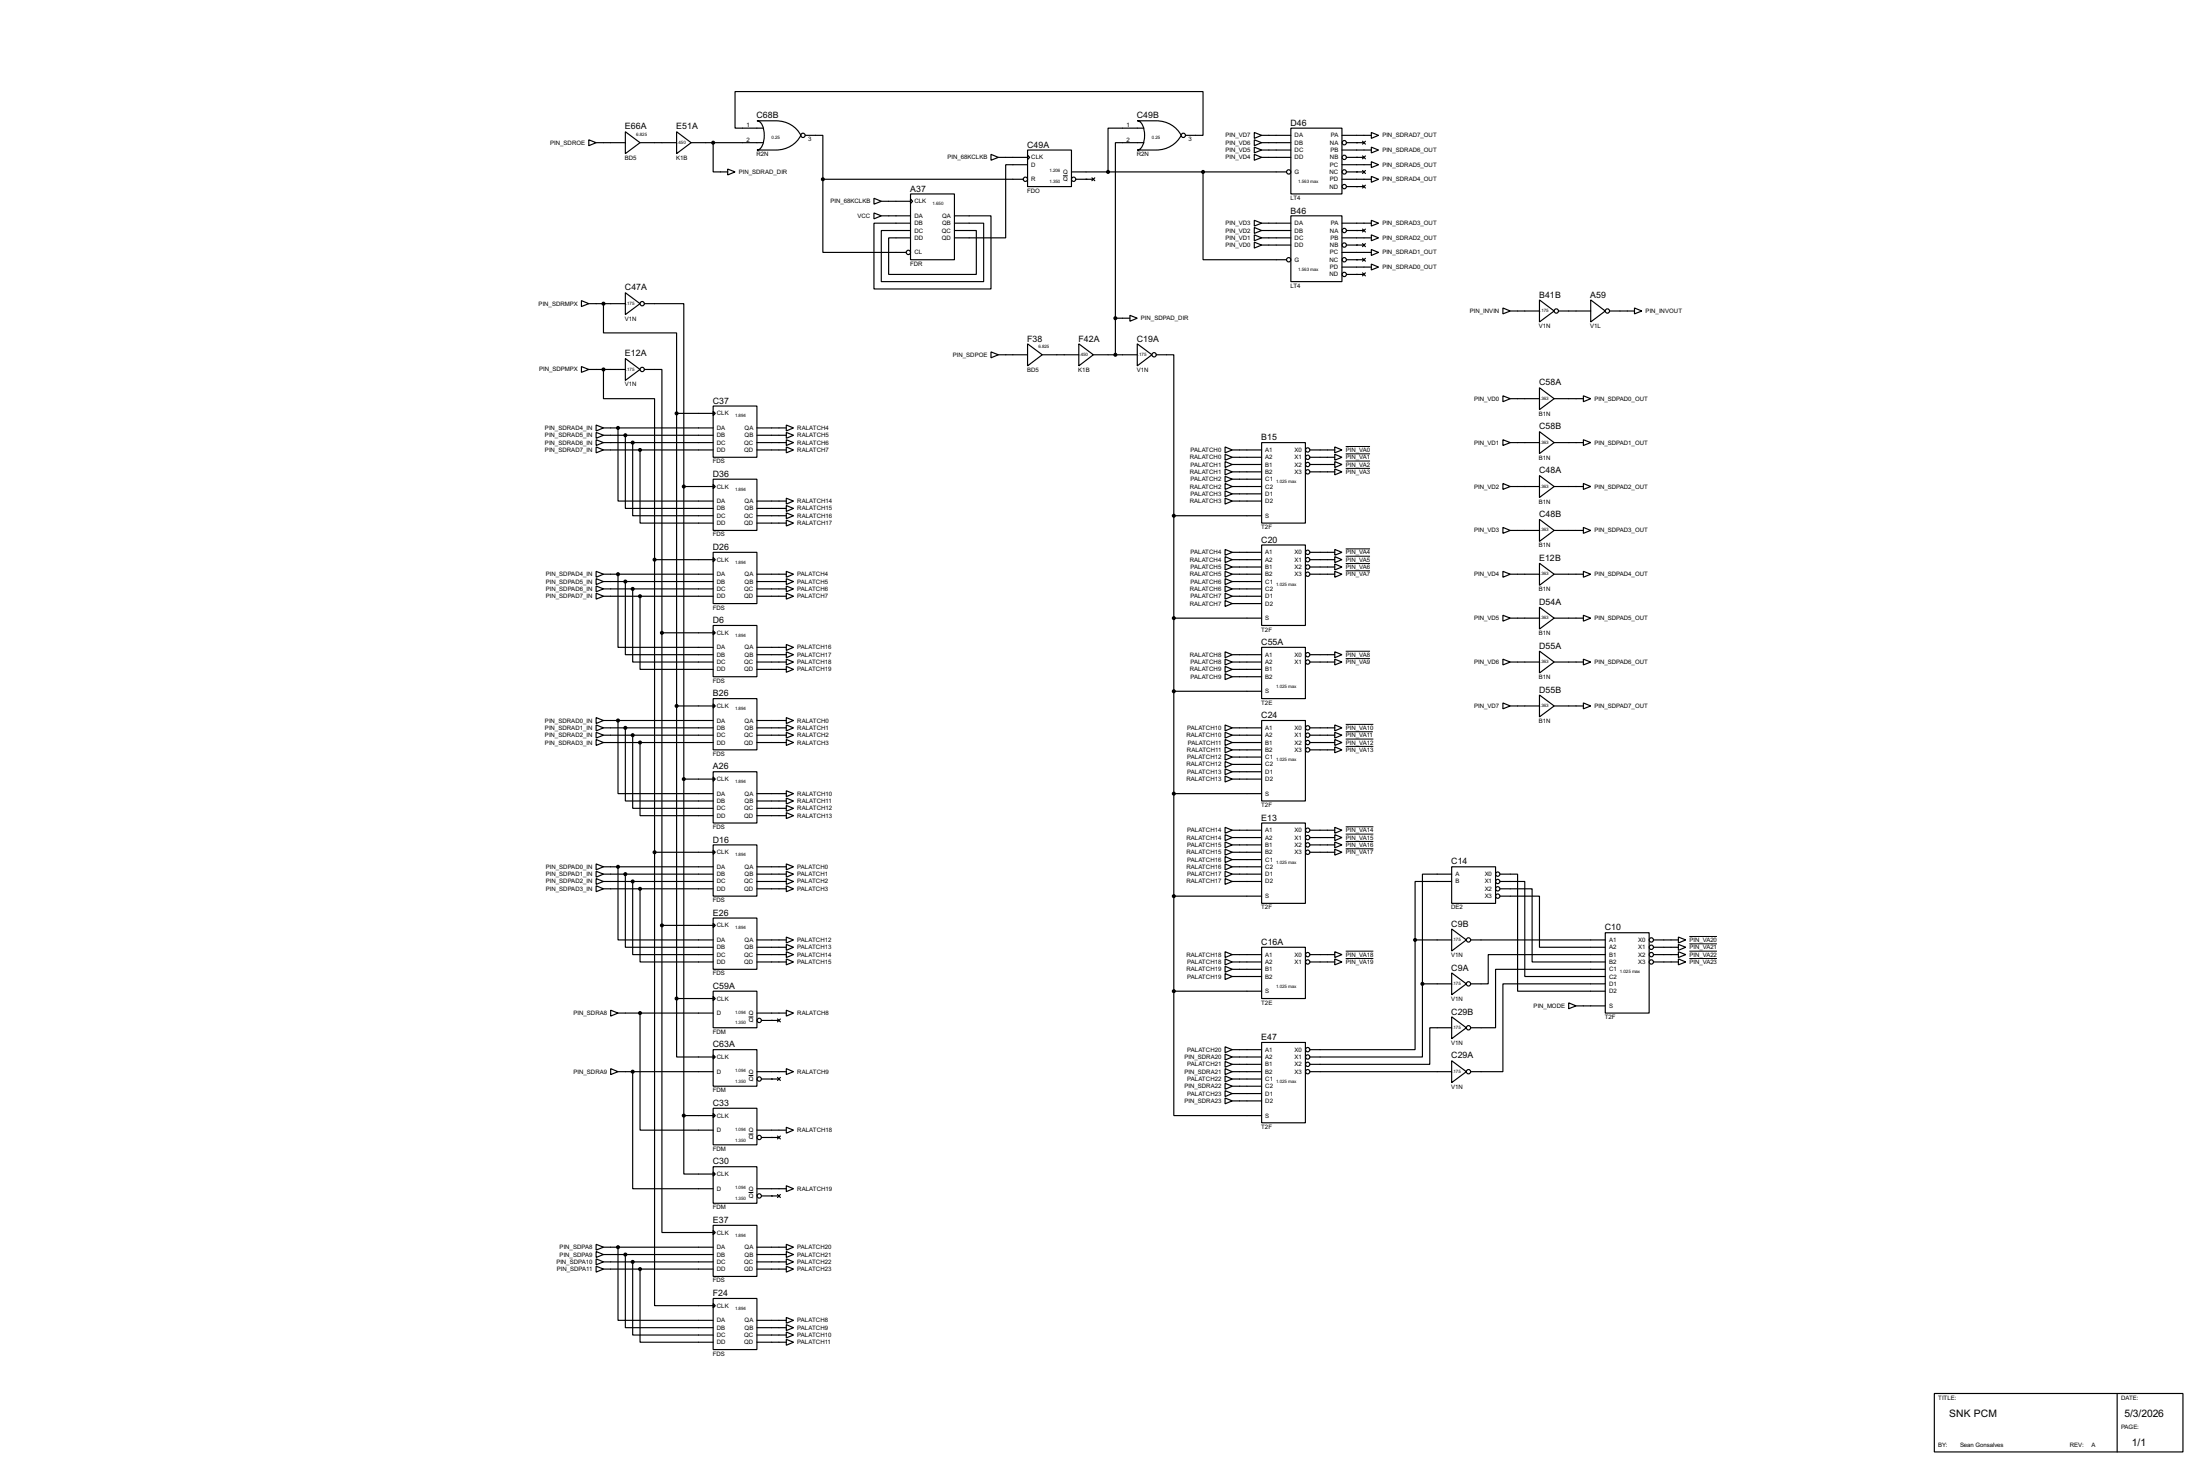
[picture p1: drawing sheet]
<svg xmlns="http://www.w3.org/2000/svg" width="764mm" height="510mm" viewBox="0 0 764 510" stroke-linecap="round" stroke-linejoin="round" font-family="sans-serif">
<g fill="none" stroke="#000" stroke-width=".4">
<path d="M204.5 48.6l2.6 1-2.6 1zM207.1 49.6h10.1M217.2 45.8l5.1 3.8-5.1 3.8zM222.3 49.6h12.7M235 45.8l5.1 3.8-5.1 3.8zM240.1 49.6h25.1M247.7 49.6v10.1h5.1M252.8 58.7l2.5 1-2.5 1.1zM262.9 42h6.6a9.5 9.5 0 0 1 8.7 5 9.5 9.5 0 0 1-8.7 5.1h-6.6a3.2 3.2 0 0 0 2.4-3.1 7.7 7.7 0 0 0-1.3-6.6zM265.2 44.5h-9.9v-12.7h162.6v15.2h-6.1M279.7 47h6.1v15.3M344.2 53.6l2.6 1.1-2.6 1z"/>
<path d="M346.8 54.7h10.1M356.9 52.1h15.3v12.7h-15.3zM356.9 53.9l.8 .8-.8 .7zM356.9 57.2h-7.6v25.4h-17.8M372.2 59.7h74.6M395 42h6.6a9.6 9.6 0 0 1 8.7 5 9.6 9.6 0 0 1-8.7 5.1h-6.6a3.2 3.2 0 0 0 2.4-3.1 7.6 7.6 0 0 0-1.4-6.6zM397.3 44.5h-12.4v15.2M397.3 49.6h-9.9v60.9M417.9 59.7v30.5h28.9M435.7 48.6l2.5 1-2.5 1zM435.7 46l2.5 1-2.5 1.1zM435.7 53.6l2.5 1.1-2.5 1z"/>
<path d="M435.7 51.1l2.5 1-2.5 1zM438.2 49.6h10.2M438.2 54.7h10.2M438.2 47h10.2M438.2 52.1h10.2M448.4 44.5h17.7v22.9h-17.7zM466.1 47h10.2M466.1 52.1h10.2M466.1 57.2h10.2M467.7 49.6h6.1M467.7 59.7h6.1M467.7 54.7h6.1"/>
<path d="M473.3 49.1l1 1M473.3 54.2l1 1M473.3 59.2l1 1.1M474.3 49.1l-1 1M474.3 54.2l-1 1M474.3 59.2l-1 1.1M476.3 46l2.5 1-2.5 1.1zM476.3 51.1l2.5 1-2.5 1zM476.3 56.2l2.5 1-2.5 1zM285.8 62.3v25.4h29M285.8 62.3h69.6M303.6 74l2.5 1-2.5 1z"/>
<path d="M303.6 68.9l2.5 1-2.5 1zM306.1 75h10.2M306.1 69.9h10.2M316.3 67.4h15.2v22.8h-15.2zM316.3 69.1l.7 .8-.7 .8zM331.5 75h12.7v25.4h-40.6v-22.9h12.7M331.5 77.5h10.2v20.3h-35.6v-17.7h10.2M373.7 62.3h6.1M379.3 61.8l1 1M380.3 61.8l-1 1M435.7 76.5l2.5 1-2.5 1zM435.7 79l2.5 1.1-2.5 1z"/>
<path d="M438.2 77.5h10.2M448.4 75h17.7v22.8h-17.7zM466.1 62.3h10.2M466.1 77.5h10.2M467.7 64.8h6.1M473.3 79.6l1 1M473.3 64.3l1 1M474.3 79.6l-1 1M474.3 64.3l-1 1M476.3 76.5l2.5 1-2.5 1zM476.3 61.3l2.5 1-2.5 1zM331.5 80.1h7.6v15.2h-30.4v-12.7h7.6"/>
<path d="M435.7 84.1l2.5 1-2.5 1.1zM435.7 81.6l2.5 1-2.5 1zM438.2 80.1h10.2M438.2 82.6h10.2M438.2 85.1h10.2M466.1 82.6h10.2M466.1 87.7h10.2M466.1 92.8h10.2M467.7 80.1h6.1M467.7 85.1h6.1M467.7 90.2h6.1M467.7 95.3h6.1"/>
<path d="M473.3 84.6l1 1.1M473.3 89.7l1 1M473.3 94.8l1 1M474.3 84.6l-1 1.1M474.3 89.7l-1 1M474.3 94.8l-1 1M476.3 81.6l2.5 1-2.5 1zM476.3 86.7l2.5 1-2.5 1zM476.3 91.7l2.5 1.1-2.5 1zM202 104.4l2.5 1.1-2.5 1zM204.5 105.5h12.7M209.6 105.5v10.1h25.4v28"/>
<path d="M217.2 101.7l5.1 3.8-5.1 3.8zM223.8 105.5h13.7v63.5M356.9 119.4l5.1 3.8-5.1 3.9zM374.7 119.4l5.1 3.8-5.1 3.9zM387.4 110.5h5.1M387.4 110.5v12.7M392.5 109.5l2.5 1-2.5 1.1zM395 119.4l5.1 3.8-5.1 3.9zM522 107l2.6 1-2.6 1zM524.6 108h10.1M534.7 104.2l5.1 3.8-5.1 3.8zM541.3 108h11.2"/>
<path d="M552.5 104.2l5.1 3.8-5.1 3.8zM559.1 108h8.6M567.7 107l2.6 1-2.6 1zM202 127.3l2.5 1-2.5 1zM204.5 128.3h12.7M209.6 128.3v10.2h17.8v55.9M217.2 124.5l5.1 3.8-5.1 3.8zM223.8 128.3h6.1v91.5M344.2 122.2l2.6 1-2.6 1.1zM346.8 123.2h10.1M362 123.2h12.7M379.8 123.2h15.2"/>
<path d="M401.6 123.2h6.1v55.9M522 137.5l2.6 1-2.6 1zM524.6 138.5h10.1M534.7 134.7l5.1 3.8-5.1 3.8zM539.8 138.5h10.2M550 137.5l2.5 1-2.5 1zM207.1 147.6l2.5 1-2.5 1.1zM207.1 150.2l2.5 1-2.5 1zM207.1 152.7l2.5 1-2.5 1zM207.1 155.2l2.5 1.1-2.5 1zM209.6 156.3h38.1M209.6 153.7h38.1"/>
<path d="M209.6 148.6h38.1M209.6 151.2h38.1M214.7 148.6v25.4h33M217.2 151.2v25.4h30.5M219.8 153.7v25.4h27.9M222.3 156.3v25.4h25.4M235 143.6h12.7M235 143.6v203.2M247.7 141h15.2v17.8h-15.2zM247.7 142.8l.8 .8-.8 .7zM262.9 156.3h10.2M262.9 153.7h10.2"/>
<path d="M262.9 148.6h10.2M262.9 151.2h10.2M273.1 147.6l2.5 1-2.5 1.1zM273.1 150.2l2.5 1-2.5 1zM273.1 152.7l2.5 1-2.5 1zM273.1 155.2l2.5 1.1-2.5 1zM425.5 157.8l2.5 1-2.5 1zM425.5 155.2l2.5 1.1-2.5 1zM428 156.3h10.2M428 158.8h10.2M438.2 153.7h15.2v28h-15.2zM455 156.3h8.6"/>
<path d="M455 158.8h8.6M463.6 155.2l2.5 1.1-2.5 1zM463.6 157.8l2.5 1-2.5 1zM522 152.7l2.6 1-2.6 1zM524.6 153.7h10.1M534.7 149.9l5.1 3.8-5.1 3.8zM539.8 153.7h10.2M550 152.7l2.5 1-2.5 1zM237.5 169h10.2M237.5 169v218.4M247.7 166.4h15.2v17.8h-15.2zM247.7 168.2l.8 .8-.8 .7z"/>
<path d="M262.9 174h10.2M262.9 176.6h10.2M262.9 179.1h10.2M273.1 173l2.5 1-2.5 1.1zM273.1 175.6l2.5 1-2.5 1zM273.1 178.1l2.5 1-2.5 1zM407.7 179.1h30.5M407.7 179.1v165.1M425.5 162.9l2.5 1-2.5 1zM425.5 167.9l2.5 1.1-2.5 1zM425.5 173l2.5 1-2.5 1.1zM425.5 160.3l2.5 1-2.5 1.1z"/>
<path d="M425.5 165.4l2.5 1-2.5 1zM425.5 170.5l2.5 1-2.5 1zM428 169h10.2M428 161.3h10.2M428 163.9h10.2M428 174h10.2M428 166.4h10.2M428 171.5h10.2M455 161.3h8.6M455 163.9h8.6M463.6 160.3l2.5 1-2.5 1.1zM463.6 162.9l2.5 1-2.5 1z"/>
<path d="M522 167.9l2.6 1.1-2.6 1zM524.6 169h10.1M534.7 165.2l5.1 3.8-5.1 3.8zM539.8 169h10.2M550 167.9l2.5 1.1-2.5 1zM207.1 198.4l2.5 1-2.5 1.1zM209.6 199.4h38.1M214.7 199.4v25.4h33M227.4 194.4h20.3M227.4 194.4v101.6M247.7 191.8h15.2v17.8h-15.2zM247.7 193.6l.8 .8-.8 .7z"/>
<path d="M262.9 199.4h10.2M262.9 181.7h10.2M273.1 198.4l2.5 1-2.5 1.1zM273.1 180.6l2.5 1.1-2.5 1zM425.5 193.3l2.5 1.1-2.5 1zM425.5 198.4l2.5 1-2.5 1.1zM425.5 190.8l2.5 1-2.5 1zM425.5 195.9l2.5 1-2.5 1zM428 191.8h10.2M428 194.4h10.2M428 196.9h10.2M428 199.4h10.2"/>
<path d="M438.2 189.3h15.2v27.9h-15.2zM455 191.8h8.6M455 194.4h8.6M455 196.9h8.6M455 199.4h8.6M463.6 190.8l2.5 1-2.5 1zM463.6 193.3l2.5 1.1-2.5 1zM463.6 195.9l2.5 1-2.5 1zM463.6 198.4l2.5 1-2.5 1.1zM522 183.2l2.6 1-2.6 1zM522 198.4l2.6 1-2.6 1.1zM524.6 199.4h10.1"/>
<path d="M524.6 184.2h10.1M534.7 180.4l5.1 3.8-5.1 3.8zM534.7 195.6l5.1 3.8-5.1 3.9zM539.8 199.4h10.2M539.8 184.2h10.2M550 183.2l2.5 1-2.5 1zM550 198.4l2.5 1-2.5 1.1zM207.1 201l2.5 1-2.5 1zM207.1 203.5l2.5 1-2.5 1zM207.1 206l2.5 1.1-2.5 1zM209.6 202h38.1M209.6 204.5h38.1"/>
<path d="M209.6 207.1h38.1M217.2 202v25.4h30.5M219.8 204.5v25.4h27.9M222.3 207.1v25.4h25.4M229.9 219.8v101.6M229.9 219.8h17.8M247.7 217.2h15.2v17.8h-15.2zM247.7 219l.8 .8-.8 .7zM262.9 202h10.2M262.9 204.5h10.2M262.9 207.1h10.2M273.1 201l2.5 1-2.5 1z"/>
<path d="M273.1 203.5l2.5 1-2.5 1zM273.1 206l2.5 1.1-2.5 1zM407.7 214.7h30.5M425.5 203.5l2.5 1-2.5 1zM425.5 208.6l2.5 1-2.5 1zM425.5 201l2.5 1-2.5 1zM425.5 206l2.5 1.1-2.5 1zM428 202h10.2M428 204.5h10.2M428 207.1h10.2M428 209.6h10.2M522 213.7l2.6 1-2.6 1z"/>
<path d="M524.6 214.7h10.1M534.7 210.9l5.1 3.8-5.1 3.8zM539.8 214.7h10.2M550 213.7l2.5 1-2.5 1zM262.9 229.9h10.2M262.9 227.4h10.2M262.9 232.5h10.2M262.9 224.8h10.2M273.1 223.8l2.5 1-2.5 1.1zM273.1 226.4l2.5 1-2.5 1zM273.1 228.9l2.5 1-2.5 1zM273.1 231.4l2.5 1.1-2.5 1z"/>
<path d="M425.5 226.4l2.5 1-2.5 1zM425.5 231.4l2.5 1.1-2.5 1zM425.5 228.9l2.5 1-2.5 1zM425.5 234l2.5 1-2.5 1zM428 229.9h10.2M428 227.4h10.2M428 232.5h10.2M428 235h10.2M438.2 224.8h15.2v17.8h-15.2zM455 229.9h8.6M455 227.4h8.6M463.6 226.4l2.5 1-2.5 1z"/>
<path d="M463.6 228.9l2.5 1-2.5 1zM522 228.9l2.6 1-2.6 1zM524.6 229.9h10.1M534.7 226.1l5.1 3.8-5.1 3.8zM539.8 229.9h10.2M550 228.9l2.5 1-2.5 1zM207.1 249.2l2.5 1-2.5 1.1zM207.1 251.8l2.5 1-2.5 1zM207.1 254.3l2.5 1-2.5 1zM207.1 256.8l2.5 1.1-2.5 1zM209.6 252.8h38.1M209.6 255.3h38.1"/>
<path d="M209.6 257.9h38.1M209.6 250.2h38.1M214.7 250.2v25.4h33M217.2 252.8v25.4h30.5M219.8 255.3v25.4h27.9M222.3 257.9v25.4h25.4M235 245.2h12.7M247.7 242.6h15.2v17.8h-15.2zM247.7 244.4l.8 .8-.8 .7zM262.9 252.8h10.2M262.9 255.3h10.2M262.9 257.9h10.2"/>
<path d="M262.9 250.2h10.2M273.1 249.2l2.5 1-2.5 1.1zM273.1 251.8l2.5 1-2.5 1zM273.1 254.3l2.5 1-2.5 1zM273.1 256.8l2.5 1.1-2.5 1zM407.7 240.1h30.5M425.5 254.3l2.5 1-2.5 1zM425.5 259.4l2.5 1-2.5 1zM425.5 251.8l2.5 1-2.5 1zM425.5 256.8l2.5 1.1-2.5 1zM428 252.8h10.2M428 255.3h10.2"/>
<path d="M428 257.9h10.2M438.2 250.2h15.2v28h-15.2zM455 252.8h8.6M455 255.3h8.6M455 257.9h8.6M463.6 251.8l2.5 1-2.5 1zM463.6 254.3l2.5 1-2.5 1zM463.6 256.8l2.5 1.1-2.5 1zM463.6 259.4l2.5 1-2.5 1zM522 244.1l2.6 1.1-2.6 1zM524.6 245.2h10.1M534.7 241.4l5.1 3.8-5.1 3.8z"/>
<path d="M539.8 245.2h10.2M550 244.1l2.5 1.1-2.5 1zM237.5 270.6h10.2M247.7 268h15.2v17.8h-15.2zM247.7 269.8l.8 .8-.8 .7zM262.9 275.6h10.2M262.9 278.2h10.2M273.1 274.6l2.5 1-2.5 1.1zM273.1 277.2l2.5 1-2.5 1zM273.1 279.7l2.5 1-2.5 1zM407.7 275.6h30.5M425.5 264.5l2.5 1-2.5 1z"/>
<path d="M425.5 269.5l2.5 1.1-2.5 1zM425.5 261.9l2.5 1-2.5 1.1zM425.5 267l2.5 1-2.5 1zM428 260.4h10.2M428 270.6h10.2M428 265.5h10.2M428 262.9h10.2M428 268h10.2M455 260.4h8.6M227.4 296v157.4h20.3M227.4 296h20.3M247.7 293.4h15.2v17.8h-15.2z"/>
<path d="M247.7 295.2l.8 .8-.8 .7zM262.9 280.7h10.2M262.9 283.3h10.2M273.1 282.2l2.5 1.1-2.5 1zM425.5 289.9l2.5 1-2.5 1zM425.5 294.9l2.5 1.1-2.5 1zM425.5 287.3l2.5 1-2.5 1.1zM425.5 292.4l2.5 1-2.5 1zM425.5 297.5l2.5 1-2.5 1zM428 296h10.2M428 290.9h10.2M428 288.3h10.2"/>
<path d="M428 293.4h10.2M428 298.5h10.2M438.2 285.8h15.2v27.9h-15.2zM455 296h8.6M455 290.9h8.6M455 288.3h8.6M455 293.4h8.6M463.6 287.3l2.5 1-2.5 1.1zM463.6 289.9l2.5 1-2.5 1zM463.6 292.4l2.5 1-2.5 1zM463.6 294.9l2.5 1.1-2.5 1zM207.1 300l2.5 1-2.5 1.1z"/>
<path d="M207.1 302.6l2.5 1-2.5 1zM207.1 305.1l2.5 1-2.5 1zM207.1 307.6l2.5 1.1-2.5 1zM209.6 301h38.1M209.6 303.6h38.1M209.6 306.1h38.1M209.6 308.7h38.1M214.7 301v25.4h33M217.2 303.6v25.4h30.5M219.8 306.1v25.4h27.9M222.3 308.7v25.4h25.4M247.7 318.8h15.2v17.8h-15.2z"/>
<path d="M262.9 301h10.2M262.9 303.6h10.2M262.9 306.1h10.2M262.9 308.7h10.2M273.1 300l2.5 1-2.5 1.1zM273.1 302.6l2.5 1-2.5 1zM273.1 305.1l2.5 1-2.5 1zM273.1 307.6l2.5 1.1-2.5 1zM407.7 311.2h30.5M425.5 300l2.5 1-2.5 1.1zM425.5 305.1l2.5 1-2.5 1zM425.5 302.6l2.5 1-2.5 1z"/>
<path d="M428 301h10.2M428 303.6h10.2M428 306.1h10.2M504.2 301h15.3v12.7h-15.3zM504.2 303.6h-10.1v38.1M504.2 306.1h-12.7v20.3M521 311.2h13.7v17.8h22.9M521 308.7h11.2v25.4h25.4M521 306.1h8.6v33h28M521 303.6h6.1v40.6h30.5M229.9 321.4v106.6h17.8M229.9 321.4h17.8"/>
<path d="M247.7 320.6l.8 .8-.8 .7zM262.9 326.4h10.2M262.9 329h10.2M262.9 334.1h10.2M262.9 331.5h10.2M273.1 325.4l2.5 1-2.5 1.1zM273.1 328l2.5 1-2.5 1zM273.1 330.5l2.5 1-2.5 1zM273.1 333l2.5 1.1-2.5 1zM425.5 330.5l2.5 1-2.5 1zM425.5 335.6l2.5 1-2.5 1zM425.5 333l2.5 1.1-2.5 1z"/>
<path d="M425.5 338.1l2.5 1-2.5 1.1zM428 334.1h10.2M428 331.5h10.2M428 336.6h10.2M428 339.1h10.2M438.2 329h15.2v17.8h-15.2zM455 334.1h8.6M455 331.5h8.6M463.6 330.5l2.5 1-2.5 1zM463.6 333l2.5 1.1-2.5 1zM491.5 326.4v38.1h-36.5M491.5 326.4h12.7"/>
<path d="M504.2 322.6l5.1 3.8-5.1 3.9zM504.2 337.9l5.1 3.8-5.1 3.8zM510.8 326.4h46.8M557.6 323.9h15.2v27.9h-15.2zM557.6 331.5h-40.7v10.2h-6.1M557.6 336.6h-38.1v20.3h-8.7M574.3 326.4h8.7M574.3 329h8.7M574.3 334.1h8.7M574.3 331.5h8.7M583 325.4l2.5 1-2.5 1.1zM583 328l2.5 1-2.5 1z"/>
<path d="M583 330.5l2.5 1-2.5 1zM583 333l2.5 1.1-2.5 1zM212.1 350.8l2.6 1-2.6 1.1zM214.7 351.8h33M222.3 351.8v40.7h25.4M235 346.8v20.3h12.7M235 346.8h12.7M247.7 344.2h15.2v12.7h-15.2zM247.7 346l.8 .8-.8 .7zM262.9 351.8h10.2M264.5 354.4h6.1M270.1 353.9l1 1"/>
<path d="M271.1 353.9l-1 1M273.1 350.8l2.5 1-2.5 1.1zM407.7 344.2v43.2h30.5M407.7 344.2h30.5M494.1 341.7v25.4h-39.1M494.1 341.7h10.1M504.2 353.1l5.1 3.8-5.1 3.8zM504.2 356.9h-7.6v12.7h-41.6M544.9 348.3l2.5 1-2.5 1zM547.4 349.3h10.2M557.6 341.7h-35.6v30.5h-11.2M212.1 371.1l2.6 1.1-2.6 1z"/>
<path d="M214.7 372.2h33M219.8 372.2v40.6h27.9M247.7 364.5h15.2v12.7h-15.2zM247.7 366.3l.8 .8-.8 .7zM262.9 372.2h10.2M264.5 374.7h6.1M270.1 374.2l1 1M271.1 374.2l-1 1M273.1 371.1l2.5 1.1-2.5 1zM425.5 366.1l2.5 1-2.5 1zM425.5 371.1l2.5 1.1-2.5 1zM425.5 376.2l2.5 1-2.5 1.1z"/>
<path d="M425.5 363.5l2.5 1-2.5 1.1zM425.5 368.6l2.5 1-2.5 1zM425.5 373.7l2.5 1-2.5 1zM425.5 378.8l2.5 1-2.5 1zM428 372.2h10.2M428 367.1h10.2M428 377.2h10.2M428 364.5h10.2M428 369.6h10.2M428 374.7h10.2M428 379.8h10.2M438.2 362h15.2v27.9h-15.2z"/>
<path d="M455 372.2h49.2M504.2 368.4l5.1 3.8-5.1 3.8zM237.5 387.4v20.3h10.2M237.5 387.4h10.2M247.7 384.9h15.2v12.7h-15.2zM247.7 386.6l.8 .8-.8 .8zM262.9 392.5h10.2M264.5 395h6.1M270.1 394.5l1 1M271.1 394.5l-1 1M273.1 391.5l2.5 1-2.5 1zM425.5 381.3l2.5 1-2.5 1z"/>
<path d="M428 382.3h10.2M247.7 405.2h15.2v12.7h-15.2zM247.7 407l.8 .7-.8 .8zM262.9 412.8h10.2M264.5 415.3h6.1M270.1 414.8l1 1.1M271.1 414.8l-1 1.1M273.1 411.8l2.5 1-2.5 1zM207.1 432.1l2.5 1-2.5 1zM207.1 434.6l2.5 1.1-2.5 1zM207.1 437.2l2.5 1-2.5 1zM207.1 439.7l2.5 1-2.5 1.1z"/>
<path d="M209.6 433.1h38.1M209.6 435.7h38.1M209.6 438.2h38.1M214.7 433.1v25.4h33M217.2 435.7v25.4h30.5M219.8 438.2v25.4h27.9M247.7 425.5h15.2v17.8h-15.2zM247.7 427.3l.8 .7-.8 .8zM262.9 433.1h10.2M262.9 435.7h10.2M262.9 438.2h10.2M273.1 432.1l2.5 1-2.5 1z"/>
<path d="M273.1 434.6l2.5 1.1-2.5 1zM273.1 437.2l2.5 1-2.5 1zM273.1 439.7l2.5 1-2.5 1.1zM209.6 440.7h38.1M222.3 440.7v25.4h25.4M247.7 450.9h15.2v17.8h-15.2zM247.7 452.7l.8 .7-.8 .8zM262.9 440.7h10.2M262.9 458.5h10.2M273.1 457.5l2.5 1-2.5 1zM262.9 461.1h10.2M262.9 463.6h10.2"/>
<path d="M262.9 466.1h10.2M273.1 460l2.5 1.1-2.5 1zM273.1 462.6l2.5 1-2.5 1zM273.1 465.1l2.5 1-2.5 1.1zM671.9 483.9h86.3v20.3h-86.3zM735.4 483.9v20.3"/>
<circle cx="278.9" cy="47" r=".75"/>
<circle cx="411" cy="47" r=".75"/>
<circle cx="447.6" cy="59.7" r=".75"/>
<circle cx="466.9" cy="59.7" r=".75"/>
<circle cx="466.9" cy="54.7" r=".75"/>
<circle cx="466.9" cy="49.6" r=".75"/>
<circle cx="356.1" cy="62.3" r=".75"/>
<circle cx="372.9" cy="62.3" r=".75"/>
<circle cx="466.9" cy="64.8" r=".75"/>
<circle cx="315.5" cy="87.7" r=".75"/>
<circle cx="447.6" cy="90.2" r=".75"/>
<circle cx="466.9" cy="95.3" r=".75"/>
<circle cx="466.9" cy="85.1" r=".75"/>
<circle cx="466.9" cy="80.1" r=".75"/>
<circle cx="466.9" cy="90.2" r=".75"/>
<circle cx="223" cy="105.5" r=".75"/>
<circle cx="540.5" cy="108" r=".75"/>
<circle cx="558.3" cy="108" r=".75"/>
<circle cx="223" cy="128.3" r=".75"/>
<circle cx="400.8" cy="123.2" r=".75"/>
<circle cx="454.2" cy="156.3" r=".75"/>
<circle cx="454.2" cy="158.8" r=".75"/>
<circle cx="454.2" cy="161.3" r=".75"/>
<circle cx="454.2" cy="163.9" r=".75"/>
<circle cx="454.2" cy="191.8" r=".75"/>
<circle cx="454.2" cy="199.4" r=".75"/>
<circle cx="454.2" cy="194.4" r=".75"/>
<circle cx="454.2" cy="196.9" r=".75"/>
<circle cx="454.2" cy="229.9" r=".75"/>
<circle cx="454.2" cy="227.4" r=".75"/>
<circle cx="454.2" cy="257.9" r=".75"/>
<circle cx="454.2" cy="252.8" r=".75"/>
<circle cx="454.2" cy="255.3" r=".75"/>
<circle cx="454.2" cy="260.4" r=".75"/>
<circle cx="454.2" cy="293.4" r=".75"/>
<circle cx="454.2" cy="290.9" r=".75"/>
<circle cx="454.2" cy="288.3" r=".75"/>
<circle cx="454.2" cy="296" r=".75"/>
<circle cx="520.2" cy="311.2" r=".75"/>
<circle cx="520.2" cy="306.1" r=".75"/>
<circle cx="520.2" cy="308.7" r=".75"/>
<circle cx="520.2" cy="303.6" r=".75"/>
<circle cx="454.2" cy="334.1" r=".75"/>
<circle cx="454.2" cy="331.5" r=".75"/>
<circle cx="510" cy="326.4" r=".75"/>
<circle cx="573.5" cy="329" r=".75"/>
<circle cx="573.5" cy="331.5" r=".75"/>
<circle cx="573.5" cy="326.4" r=".75"/>
<circle cx="573.5" cy="334.1" r=".75"/>
<circle cx="263.7" cy="354.4" r=".75"/>
<circle cx="510" cy="341.7" r=".75"/>
<circle cx="510" cy="356.9" r=".75"/>
<circle cx="263.7" cy="374.7" r=".75"/>
<circle cx="454.2" cy="367.1" r=".75"/>
<circle cx="454.2" cy="364.5" r=".75"/>
<circle cx="454.2" cy="369.6" r=".75"/>
<circle cx="454.2" cy="372.2" r=".75"/>
<circle cx="510" cy="372.2" r=".75"/>
<circle cx="263.7" cy="395" r=".75"/>
<circle cx="263.7" cy="415.3" r=".75"/>
</g>
<g fill="#000">
<circle cx="471.2" cy="59.7" r=".2"/>
<circle cx="471.2" cy="49.6" r=".2"/>
<circle cx="471.2" cy="54.7" r=".2"/>
<circle cx="377.2" cy="62.3" r=".2"/>
<circle cx="471.2" cy="64.8" r=".2"/>
<circle cx="471.2" cy="85.1" r=".2"/>
<circle cx="471.2" cy="80.1" r=".2"/>
<circle cx="471.2" cy="95.3" r=".2"/>
<circle cx="471.2" cy="90.2" r=".2"/>
<circle cx="268" cy="354.4" r=".2"/>
<circle cx="268" cy="374.7" r=".2"/>
<circle cx="268" cy="395" r=".2"/>
<circle cx="268" cy="415.3" r=".2"/>
</g>
<g fill="#000" stroke="#000" stroke-width=".4">
<circle cx="247.7" cy="49.6" r=".5"/>
<circle cx="384.8" cy="59.7" r=".5"/>
<circle cx="417.8" cy="59.7" r=".5"/>
<circle cx="285.8" cy="62.3" r=".5"/>
<circle cx="209.6" cy="105.5" r=".5"/>
<circle cx="387.4" cy="110.5" r=".5"/>
<circle cx="209.6" cy="128.3" r=".5"/>
<circle cx="387.4" cy="123.2" r=".5"/>
<circle cx="214.6" cy="148.6" r=".5"/>
<circle cx="217.2" cy="151.2" r=".5"/>
<circle cx="219.7" cy="153.7" r=".5"/>
<circle cx="222.3" cy="156.3" r=".5"/>
<circle cx="235" cy="143.6" r=".5"/>
<circle cx="237.5" cy="169" r=".5"/>
<circle cx="407.7" cy="179.1" r=".5"/>
<circle cx="214.6" cy="199.4" r=".5"/>
<circle cx="227.3" cy="194.4" r=".5"/>
<circle cx="217.2" cy="202" r=".5"/>
<circle cx="219.7" cy="204.5" r=".5"/>
<circle cx="222.3" cy="207.1" r=".5"/>
<circle cx="229.9" cy="219.8" r=".5"/>
<circle cx="407.7" cy="214.7" r=".5"/>
<circle cx="214.6" cy="250.2" r=".5"/>
<circle cx="217.2" cy="252.8" r=".5"/>
<circle cx="219.7" cy="255.3" r=".5"/>
<circle cx="222.3" cy="257.9" r=".5"/>
<circle cx="235" cy="245.2" r=".5"/>
<circle cx="407.7" cy="240.1" r=".5"/>
<circle cx="237.5" cy="270.6" r=".5"/>
<circle cx="407.7" cy="275.6" r=".5"/>
<circle cx="227.3" cy="296" r=".5"/>
<circle cx="214.6" cy="301" r=".5"/>
<circle cx="217.2" cy="303.6" r=".5"/>
<circle cx="219.7" cy="306.1" r=".5"/>
<circle cx="222.3" cy="308.7" r=".5"/>
<circle cx="407.7" cy="311.2" r=".5"/>
<circle cx="229.9" cy="321.4" r=".5"/>
<circle cx="491.5" cy="326.4" r=".5"/>
<circle cx="222.3" cy="351.8" r=".5"/>
<circle cx="235" cy="346.8" r=".5"/>
<circle cx="407.7" cy="344.2" r=".5"/>
<circle cx="494" cy="341.7" r=".5"/>
<circle cx="219.7" cy="372.2" r=".5"/>
<circle cx="237.5" cy="387.4" r=".5"/>
<circle cx="214.6" cy="433.1" r=".5"/>
<circle cx="217.2" cy="435.7" r=".5"/>
<circle cx="219.7" cy="438.2" r=".5"/>
<circle cx="222.3" cy="440.7" r=".5"/>
</g>
<g fill="none" stroke="#000" stroke-width=".35">
<path d="M369.2 61.1h1.7M467.4 155.1h8.5M467.4 157.6h8.5M467.4 160.1h8.5M467.4 162.7h8.5M467.4 190.6h8.5M467.4 193.2h8.5M467.4 195.7h8.5M467.4 198.2h8.5M467.4 226.2h8.5M467.4 228.7h8.5M467.4 251.6h9.6"/>
<path d="M467.4 254.1h9.5M467.4 256.7h9.6M467.4 259.2h9.6M467.4 287.1h9.6M467.4 289.7h9.6M467.4 292.2h9.6M467.4 294.8h9.6M467.4 330.3h9.6M467.4 332.9h9.6M586.8 325.2h9.6M586.8 327.8h9.6M586.8 330.3h9.6"/>
<path d="M586.8 332.9h9.6M260 353.2h1.7M260 373.5h1.7M260 393.8h1.7M260 414.1h1.7"/>
</g>
<g font-size="4">
<text x="677" y="492.1">SNK PCM</text>
<text x="737.9" y="492.1">5/3/2026</text>
<text x="740.5" y="502.2">1/1</text>
</g>
<g font-size="3.4">
<text x="262.8" y="41.1">C68B</text>
<text x="394.9" y="41.1">C49B</text>
<text x="217.1" y="45">E66A</text>
<text x="234.9" y="45">E51A</text>
<text x="448.2" y="43.7">D46</text>
<text x="356.8" y="51.3">C49A</text>
<text x="316.1" y="66.5">A37</text>
<text x="448.2" y="74.1">B46</text>
<text x="217.1" y="100.9">C47A</text>
<text x="534.6" y="103.4">B41B</text>
<text x="552.4" y="103.4">A59</text>
<text x="356.8" y="118.6">F38</text>
<text x="374.6" y="118.6">F42A</text>
<text x="394.9" y="118.6">C19A</text>
<text x="217.1" y="123.7">E12A</text>
<text x="534.6" y="133.9">C58A</text>
<text x="247.6" y="140.2">C37</text>
<text x="534.6" y="149.1">C58B</text>
<text x="438.1" y="152.9">B15</text>
<text x="247.6" y="165.6">D36</text>
<text x="534.6" y="164.4">C48A</text>
<text x="534.6" y="179.6">C48B</text>
<text x="247.6" y="191">D26</text>
<text x="438.1" y="188.5">C20</text>
<text x="534.6" y="194.8">E12B</text>
<text x="534.6" y="210.1">D54A</text>
<text x="247.6" y="216.4">D6</text>
<text x="438.1" y="224">C55A</text>
<text x="534.6" y="225.3">D55A</text>
<text x="247.6" y="241.8">B26</text>
<text x="534.6" y="240.6">D55B</text>
<text x="438.1" y="249.4">C24</text>
<text x="247.6" y="267.2">A26</text>
<text x="438.1" y="285">E13</text>
<text x="247.6" y="292.6">D16</text>
<text x="504.1" y="300.2">C14</text>
<text x="247.6" y="318">E26</text>
<text x="504.1" y="321.8">C9B</text>
<text x="557.4" y="323.1">C10</text>
<text x="438.1" y="328.2">C16A</text>
<text x="504.1" y="337.1">C9A</text>
<text x="247.6" y="343.4">C59A</text>
<text x="504.1" y="352.3">C29B</text>
<text x="247.6" y="363.7">C63A</text>
<text x="438.1" y="361.2">E47</text>
<text x="504.1" y="367.6">C29A</text>
<text x="247.6" y="384.1">C33</text>
<text x="247.6" y="404.4">C30</text>
<text x="247.6" y="424.7">E37</text>
<text x="247.6" y="450.1">F24</text>
</g>
<g font-size="2.4">
<text x="259.3" y="44.1">1</text>
<text x="391.3" y="44.1">1</text>
<text x="425.6" y="47.7">PIN_VD7</text>
<text x="449.6" y="47.7">DA</text>
<text x="462.2" y="47.7">PA</text>
<text x="480.1" y="47.7">PIN_SDRAD7_OUT</text>
<text x="191.1" y="50.2">PIN_SDROE</text>
<text x="259.3" y="49.2">2</text>
<text x="280.7" y="48.9">3</text>
<text x="391.3" y="49.2">2</text>
<text x="412.8" y="48.9">3</text>
<text x="425.6" y="50.2">PIN_VD6</text>
<text x="425.6" y="52.8">PIN_VD5</text>
<text x="449.6" y="50.2">DB</text>
<text x="449.6" y="52.8">DC</text>
<text x="461.9" y="50.2">NA</text>
<text x="462.1" y="52.8">PB</text>
<text x="480.1" y="52.8">PIN_SDRAD6_OUT</text>
<text x="217" y="55.5">BD5</text>
<text x="234.8" y="55.5">K1B</text>
<text x="262.7" y="54.2">R2N</text>
<text x="329.1" y="55.4">PIN_68KCLKB</text>
<text x="358.2" y="55.4">CLK</text>
<text x="358.2" y="57.9">D</text>
<text x="394.8" y="54.2">R2N</text>
<text x="425.6" y="55.4">PIN_VD4</text>
<text x="449.6" y="55.4">DD</text>
<text x="461.9" y="57.9">PC</text>
<text x="461.9" y="55.4">NB</text>
<text x="480.1" y="57.9">PIN_SDRAD5_OUT</text>
<text x="256.6" y="60.4">PIN_SDRAD_DIR</text>
<text x="358.2" y="62.9">R</text>
<text x="369.2" y="60.4">Q</text>
<text x="369.2" y="62.9">Q</text>
<text x="449.6" y="60.4">G</text>
<text x="461.8" y="65.5">ND</text>
<text x="461.8" y="60.4">NC</text>
<text x="461.9" y="62.9">PD</text>
<text x="480.1" y="62.9">PIN_SDRAD4_OUT</text>
<text x="288.4" y="70.6">PIN_68KCLKB</text>
<text x="317.6" y="70.6">CLK</text>
<text x="356.7" y="66.9">FDO</text>
<text x="448.2" y="69.5">LT4</text>
<text x="297.8" y="75.6">VCC</text>
<text x="317.6" y="75.6">DA</text>
<text x="327.2" y="75.6">QA</text>
<text x="317.6" y="78.2">DB</text>
<text x="317.6" y="80.8">DC</text>
<text x="317.6" y="83.3">DD</text>
<text x="327.1" y="80.8">QC</text>
<text x="327.1" y="83.3">QD</text>
<text x="327.2" y="78.2">QB</text>
<text x="425.6" y="83.3">PIN_VD1</text>
<text x="425.6" y="78.2">PIN_VD3</text>
<text x="425.6" y="80.8">PIN_VD2</text>
<text x="449.6" y="78.2">DA</text>
<text x="449.6" y="80.8">DB</text>
<text x="449.6" y="83.3">DC</text>
<text x="461.9" y="80.8">NA</text>
<text x="462.1" y="83.3">PB</text>
<text x="462.2" y="78.2">PA</text>
<text x="480.1" y="78.2">PIN_SDRAD3_OUT</text>
<text x="480.1" y="83.3">PIN_SDRAD2_OUT</text>
<text x="317.6" y="88.3">CL</text>
<text x="425.6" y="85.8">PIN_VD0</text>
<text x="449.6" y="85.8">DD</text>
<text x="461.9" y="88.3">PC</text>
<text x="461.9" y="85.8">NB</text>
<text x="480.1" y="88.3">PIN_SDRAD1_OUT</text>
<text x="316.1" y="92.3">FDR</text>
<text x="449.6" y="90.9">G</text>
<text x="461.8" y="96">ND</text>
<text x="461.8" y="90.9">NC</text>
<text x="461.9" y="93.5">PD</text>
<text x="480.1" y="93.5">PIN_SDRAD0_OUT</text>
<text x="448.2" y="99.9">LT4</text>
<text x="187.1" y="106.2">PIN_SDRMPX</text>
<text x="217" y="111.4">V1N</text>
<text x="396.3" y="111.2">PIN_SDPAD_DIR</text>
<text x="510.5" y="108.7">PIN_INVIN</text>
<text x="534.5" y="113.9">V1N</text>
<text x="552.3" y="113.9">V1L</text>
<text x="571.6" y="108.7">PIN_INVOUT</text>
<text x="330.9" y="123.9">PIN_SDPOE</text>
<text x="187.2" y="129">PIN_SDPMPX</text>
<text x="356.7" y="129.1">BD5</text>
<text x="374.5" y="129.1">K1B</text>
<text x="394.8" y="129.1">V1N</text>
<text x="217" y="134.2">V1N</text>
<text x="512" y="139.1">PIN_VD0</text>
<text x="553.8" y="139.1">PIN_SDPAD0_OUT</text>
<text x="189.3" y="149.3">PIN_SDRAD4_IN</text>
<text x="249" y="144.3">CLK</text>
<text x="249" y="149.3">DA</text>
<text x="258.6" y="149.3">QA</text>
<text x="276.9" y="149.3">RALATCH4</text>
<text x="534.5" y="144.4">B1N</text>
<text x="189.3" y="151.9">PIN_SDRAD5_IN</text>
<text x="189.3" y="154.4">PIN_SDRAD6_IN</text>
<text x="249" y="151.9">DB</text>
<text x="249" y="154.4">DC</text>
<text x="258.5" y="154.4">QC</text>
<text x="258.6" y="151.9">QB</text>
<text x="276.9" y="151.9">RALATCH5</text>
<text x="276.9" y="154.4">RALATCH6</text>
<text x="512" y="154.4">PIN_VD1</text>
<text x="553.8" y="154.4">PIN_SDPAD1_OUT</text>
<text x="189.3" y="157">PIN_SDRAD7_IN</text>
<text x="247.5" y="160.9">FDS</text>
<text x="249" y="157">DD</text>
<text x="258.5" y="157">QD</text>
<text x="276.9" y="157">RALATCH7</text>
<text x="413.2" y="159.5">RALATCH0</text>
<text x="413.5" y="157">PALATCH0</text>
<text x="439.5" y="157">A1</text>
<text x="439.5" y="159.5">A2</text>
<text x="449.6" y="159.5">X1</text>
<text x="449.6" y="157">X0</text>
<text x="467.4" y="157">PIN_VA0</text>
<text x="467.4" y="159.5">PIN_VA1</text>
<text x="534.5" y="159.6">B1N</text>
<text x="413.2" y="164.6">RALATCH1</text>
<text x="413.5" y="162">PALATCH1</text>
<text x="413.5" y="167.1">PALATCH2</text>
<text x="439.5" y="162">B1</text>
<text x="439.5" y="164.6">B2</text>
<text x="439.5" y="167.1">C1</text>
<text x="449.6" y="164.6">X3</text>
<text x="449.6" y="162">X2</text>
<text x="467.4" y="162">PIN_VA2</text>
<text x="467.4" y="164.6">PIN_VA3</text>
<text x="249" y="169.7">CLK</text>
<text x="413.2" y="169.7">RALATCH2</text>
<text x="413.5" y="172.2">PALATCH3</text>
<text x="439.5" y="169.7">C2</text>
<text x="439.5" y="172.2">D1</text>
<text x="512" y="169.7">PIN_VD2</text>
<text x="553.8" y="169.7">PIN_SDPAD2_OUT</text>
<text x="249" y="174.7">DA</text>
<text x="249" y="177.3">DB</text>
<text x="249" y="179.8">DC</text>
<text x="258.5" y="179.8">QC</text>
<text x="258.6" y="174.7">QA</text>
<text x="258.6" y="177.3">QB</text>
<text x="276.9" y="174.7">RALATCH14</text>
<text x="276.9" y="177.3">RALATCH15</text>
<text x="276.9" y="179.8">RALATCH16</text>
<text x="413.2" y="174.7">RALATCH3</text>
<text x="439.5" y="179.8">S</text>
<text x="439.5" y="174.7">D2</text>
<text x="534.5" y="174.9">B1N</text>
<text x="249" y="182.4">DD</text>
<text x="258.5" y="182.4">QD</text>
<text x="276.9" y="182.4">RALATCH17</text>
<text x="438" y="183.8">T2F</text>
<text x="512" y="184.9">PIN_VD3</text>
<text x="553.8" y="184.9">PIN_SDPAD3_OUT</text>
<text x="247.5" y="186.3">FDS</text>
<text x="534.5" y="190.1">B1N</text>
<text x="249" y="195.1">CLK</text>
<text x="413.2" y="195.1">RALATCH4</text>
<text x="413.5" y="192.5">PALATCH4</text>
<text x="413.5" y="197.6">PALATCH5</text>
<text x="439.5" y="192.5">A1</text>
<text x="439.5" y="195.1">A2</text>
<text x="439.5" y="197.6">B1</text>
<text x="449.6" y="195.1">X1</text>
<text x="449.6" y="192.5">X0</text>
<text x="449.6" y="197.6">X2</text>
<text x="467.4" y="192.5">PIN_VA4</text>
<text x="467.4" y="195.1">PIN_VA5</text>
<text x="467.4" y="197.6">PIN_VA6</text>
<text x="189.6" y="200.1">PIN_SDPAD4_IN</text>
<text x="189.6" y="202.7">PIN_SDPAD5_IN</text>
<text x="249" y="200.1">DA</text>
<text x="249" y="202.7">DB</text>
<text x="258.6" y="200.1">QA</text>
<text x="258.6" y="202.7">QB</text>
<text x="276.9" y="200.1">PALATCH4</text>
<text x="276.9" y="202.7">PALATCH5</text>
<text x="413.2" y="200.1">RALATCH5</text>
<text x="413.5" y="202.7">PALATCH6</text>
<text x="439.5" y="200.1">B2</text>
<text x="439.5" y="202.7">C1</text>
<text x="449.6" y="200.1">X3</text>
<text x="467.4" y="200.1">PIN_VA7</text>
<text x="512" y="200.1">PIN_VD4</text>
<text x="553.8" y="200.1">PIN_SDPAD4_OUT</text>
<text x="189.6" y="205.2">PIN_SDPAD6_IN</text>
<text x="189.6" y="207.8">PIN_SDPAD7_IN</text>
<text x="249" y="205.2">DC</text>
<text x="249" y="207.8">DD</text>
<text x="258.5" y="205.2">QC</text>
<text x="258.5" y="207.8">QD</text>
<text x="276.9" y="205.2">PALATCH6</text>
<text x="276.9" y="207.8">PALATCH7</text>
<text x="413.2" y="205.2">RALATCH6</text>
<text x="413.5" y="207.8">PALATCH7</text>
<text x="439.5" y="205.2">C2</text>
<text x="439.5" y="207.8">D1</text>
<text x="534.5" y="205.4">B1N</text>
<text x="247.5" y="211.7">FDS</text>
<text x="413.2" y="210.3">RALATCH7</text>
<text x="439.5" y="215.4">S</text>
<text x="439.5" y="210.3">D2</text>
<text x="512" y="215.4">PIN_VD5</text>
<text x="553.8" y="215.4">PIN_SDPAD5_OUT</text>
<text x="249" y="220.5">CLK</text>
<text x="438" y="219.3">T2F</text>
<text x="534.5" y="220.6">B1N</text>
<text x="249" y="225.5">DA</text>
<text x="258.6" y="225.5">QA</text>
<text x="276.9" y="225.5">PALATCH16</text>
<text x="249" y="228.1">DB</text>
<text x="249" y="230.6">DC</text>
<text x="249" y="233.2">DD</text>
<text x="258.5" y="230.6">QC</text>
<text x="258.5" y="233.2">QD</text>
<text x="258.6" y="228.1">QB</text>
<text x="276.9" y="228.1">PALATCH17</text>
<text x="276.9" y="230.6">PALATCH18</text>
<text x="276.9" y="233.2">PALATCH19</text>
<text x="413.2" y="228.1">RALATCH8</text>
<text x="413.2" y="233.2">RALATCH9</text>
<text x="413.5" y="230.6">PALATCH8</text>
<text x="439.5" y="228.1">A1</text>
<text x="439.5" y="230.6">A2</text>
<text x="439.5" y="233.2">B1</text>
<text x="449.6" y="230.6">X1</text>
<text x="449.6" y="228.1">X0</text>
<text x="467.4" y="228.1">PIN_VA8</text>
<text x="467.4" y="230.6">PIN_VA9</text>
<text x="512" y="230.6">PIN_VD6</text>
<text x="553.8" y="230.6">PIN_SDPAD6_OUT</text>
<text x="247.5" y="237.1">FDS</text>
<text x="413.5" y="235.7">PALATCH9</text>
<text x="439.5" y="235.7">B2</text>
<text x="534.5" y="235.8">B1N</text>
<text x="249" y="245.9">CLK</text>
<text x="438" y="244.7">T2E</text>
<text x="439.5" y="240.8">S</text>
<text x="512" y="245.9">PIN_VD7</text>
<text x="553.8" y="245.9">PIN_SDPAD7_OUT</text>
<text x="189.3" y="250.9">PIN_SDRAD0_IN</text>
<text x="249" y="250.9">DA</text>
<text x="258.6" y="250.9">QA</text>
<text x="276.9" y="250.9">RALATCH0</text>
<text x="534.5" y="251.1">B1N</text>
<text x="189.3" y="253.5">PIN_SDRAD1_IN</text>
<text x="189.3" y="256">PIN_SDRAD2_IN</text>
<text x="249" y="253.5">DB</text>
<text x="249" y="256">DC</text>
<text x="258.5" y="256">QC</text>
<text x="258.6" y="253.5">QB</text>
<text x="276.9" y="253.5">RALATCH1</text>
<text x="276.9" y="256">RALATCH2</text>
<text x="412.1" y="256">RALATCH10</text>
<text x="412.4" y="253.5">PALATCH10</text>
<text x="439.5" y="253.5">A1</text>
<text x="439.5" y="256">A2</text>
<text x="449.6" y="256">X1</text>
<text x="449.6" y="253.5">X0</text>
<text x="467.4" y="253.5">PIN_VA10</text>
<text x="467.4" y="256">PIN_VA11</text>
<text x="189.3" y="258.6">PIN_SDRAD3_IN</text>
<text x="247.5" y="262.5">FDS</text>
<text x="249" y="258.6">DD</text>
<text x="258.5" y="258.6">QD</text>
<text x="276.9" y="258.6">RALATCH3</text>
<text x="412.2" y="261.1">RALATCH11</text>
<text x="412.4" y="263.6">PALATCH12</text>
<text x="412.5" y="258.6">PALATCH11</text>
<text x="439.5" y="258.6">B1</text>
<text x="439.5" y="261.1">B2</text>
<text x="439.5" y="263.6">C1</text>
<text x="449.6" y="261.1">X3</text>
<text x="449.6" y="258.6">X2</text>
<text x="467.4" y="258.6">PIN_VA12</text>
<text x="467.4" y="261.1">PIN_VA13</text>
<text x="412.1" y="266.2">RALATCH12</text>
<text x="412.4" y="268.7">PALATCH13</text>
<text x="439.5" y="266.2">C2</text>
<text x="439.5" y="268.7">D1</text>
<text x="249" y="271.3">CLK</text>
<text x="412.1" y="271.3">RALATCH13</text>
<text x="439.5" y="271.3">D2</text>
<text x="249" y="276.3">DA</text>
<text x="249" y="278.9">DB</text>
<text x="249" y="281.4">DC</text>
<text x="258.5" y="281.4">QC</text>
<text x="258.6" y="276.3">QA</text>
<text x="258.6" y="278.9">QB</text>
<text x="276.9" y="276.3">RALATCH10</text>
<text x="276.9" y="278.9">RALATCH11</text>
<text x="276.9" y="281.4">RALATCH12</text>
<text x="438" y="280.3">T2F</text>
<text x="439.5" y="276.3">S</text>
<text x="247.5" y="287.9">FDS</text>
<text x="249" y="284">DD</text>
<text x="258.5" y="284">QD</text>
<text x="276.9" y="284">RALATCH13</text>
<text x="412.1" y="291.6">RALATCH14</text>
<text x="412.4" y="289">PALATCH14</text>
<text x="439.5" y="289">A1</text>
<text x="439.5" y="291.6">A2</text>
<text x="449.6" y="291.6">X1</text>
<text x="449.6" y="289">X0</text>
<text x="467.4" y="289">PIN_VA14</text>
<text x="467.4" y="291.6">PIN_VA15</text>
<text x="249" y="296.7">CLK</text>
<text x="412.1" y="296.7">RALATCH15</text>
<text x="412.4" y="294.1">PALATCH15</text>
<text x="412.4" y="299.2">PALATCH16</text>
<text x="439.5" y="294.1">B1</text>
<text x="439.5" y="296.7">B2</text>
<text x="439.5" y="299.2">C1</text>
<text x="449.6" y="296.7">X3</text>
<text x="449.6" y="294.1">X2</text>
<text x="467.4" y="294.1">PIN_VA16</text>
<text x="467.4" y="296.7">PIN_VA17</text>
<text x="189.6" y="301.7">PIN_SDPAD0_IN</text>
<text x="189.6" y="304.3">PIN_SDPAD1_IN</text>
<text x="249" y="301.7">DA</text>
<text x="249" y="304.3">DB</text>
<text x="258.6" y="301.7">QA</text>
<text x="258.6" y="304.3">QB</text>
<text x="276.9" y="301.7">PALATCH0</text>
<text x="276.9" y="304.3">PALATCH1</text>
<text x="412.1" y="301.7">RALATCH16</text>
<text x="412.4" y="304.3">PALATCH17</text>
<text x="439.5" y="301.7">C2</text>
<text x="439.5" y="304.3">D1</text>
<text x="505.5" y="304.3">A</text>
<text x="515.7" y="304.3">X0</text>
<text x="189.6" y="306.8">PIN_SDPAD2_IN</text>
<text x="189.6" y="309.4">PIN_SDPAD3_IN</text>
<text x="249" y="306.8">DC</text>
<text x="249" y="309.4">DD</text>
<text x="258.5" y="306.8">QC</text>
<text x="258.5" y="309.4">QD</text>
<text x="276.9" y="306.8">PALATCH2</text>
<text x="276.9" y="309.4">PALATCH3</text>
<text x="412.1" y="306.8">RALATCH17</text>
<text x="439.5" y="311.9">S</text>
<text x="439.5" y="306.8">D2</text>
<text x="505.5" y="306.8">B</text>
<text x="515.7" y="306.8">X1</text>
<text x="515.7" y="309.4">X2</text>
<text x="515.7" y="311.9">X3</text>
<text x="247.5" y="313.3">FDS</text>
<text x="438" y="315.8">T2F</text>
<text x="504" y="315.8">DE2</text>
<text x="249" y="322.1">CLK</text>
<text x="249" y="327.1">DA</text>
<text x="249" y="329.7">DB</text>
<text x="258.6" y="327.1">QA</text>
<text x="258.6" y="329.7">QB</text>
<text x="276.9" y="327.1">PALATCH12</text>
<text x="276.9" y="329.7">PALATCH13</text>
<text x="558.9" y="327.1">A1</text>
<text x="558.9" y="329.7">A2</text>
<text x="569" y="329.7">X1</text>
<text x="569" y="327.1">X0</text>
<text x="586.8" y="327.1">PIN_VA20</text>
<text x="586.8" y="329.7">PIN_VA21</text>
<text x="249" y="332.2">DC</text>
<text x="249" y="334.8">DD</text>
<text x="258.5" y="332.2">QC</text>
<text x="258.5" y="334.8">QD</text>
<text x="276.9" y="332.2">PALATCH14</text>
<text x="276.9" y="334.8">PALATCH15</text>
<text x="412.1" y="332.2">RALATCH18</text>
<text x="412.4" y="334.8">PALATCH18</text>
<text x="439.5" y="332.2">A1</text>
<text x="439.5" y="334.8">A2</text>
<text x="449.6" y="334.8">X1</text>
<text x="449.6" y="332.2">X0</text>
<text x="467.4" y="332.2">PIN_VA18</text>
<text x="467.4" y="334.8">PIN_VA19</text>
<text x="504" y="332.4">V1N</text>
<text x="558.9" y="332.2">B1</text>
<text x="558.9" y="334.8">B2</text>
<text x="569" y="334.8">X3</text>
<text x="569" y="332.2">X2</text>
<text x="586.8" y="332.2">PIN_VA22</text>
<text x="586.8" y="334.8">PIN_VA23</text>
<text x="247.5" y="338.7">FDS</text>
<text x="412.1" y="337.3">RALATCH19</text>
<text x="412.4" y="339.8">PALATCH19</text>
<text x="439.5" y="337.3">B1</text>
<text x="439.5" y="339.8">B2</text>
<text x="558.9" y="337.3">C1</text>
<text x="558.9" y="339.8">C2</text>
<text x="249" y="347.5">CLK</text>
<text x="439.5" y="344.9">S</text>
<text x="504" y="347.6">V1N</text>
<text x="558.9" y="342.4">D1</text>
<text x="558.9" y="344.9">D2</text>
<text x="199.2" y="352.5">PIN_SDRA8</text>
<text x="249" y="352.5">D</text>
<text x="260" y="352.5">Q</text>
<text x="276.9" y="352.5">RALATCH8</text>
<text x="438" y="348.9">T2E</text>
<text x="532.7" y="350">PIN_MODE</text>
<text x="557.4" y="353.9">T2F</text>
<text x="558.9" y="350">S</text>
<text x="247.5" y="359">FDM</text>
<text x="260" y="355.1">Q</text>
<text x="412.4" y="365.2">PALATCH20</text>
<text x="439.5" y="365.2">A1</text>
<text x="449.6" y="365.2">X0</text>
<text x="504" y="362.8">V1N</text>
<text x="249" y="367.8">CLK</text>
<text x="411.4" y="367.8">PIN_SDRA20</text>
<text x="412.4" y="370.3">PALATCH21</text>
<text x="439.5" y="367.8">A2</text>
<text x="439.5" y="370.3">B1</text>
<text x="449.6" y="367.8">X1</text>
<text x="449.6" y="370.3">X2</text>
<text x="199.2" y="372.9">PIN_SDRA9</text>
<text x="249" y="372.9">D</text>
<text x="260" y="372.9">Q</text>
<text x="260" y="375.4">Q</text>
<text x="276.9" y="372.9">RALATCH9</text>
<text x="411.4" y="372.9">PIN_SDRA21</text>
<text x="411.4" y="377.9">PIN_SDRA22</text>
<text x="412.4" y="375.4">PALATCH22</text>
<text x="439.5" y="372.9">B2</text>
<text x="439.5" y="375.4">C1</text>
<text x="439.5" y="377.9">C2</text>
<text x="449.6" y="372.9">X3</text>
<text x="247.5" y="379.3">FDM</text>
<text x="411.4" y="383">PIN_SDRA23</text>
<text x="412.4" y="380.5">PALATCH23</text>
<text x="439.5" y="380.5">D1</text>
<text x="439.5" y="383">D2</text>
<text x="504" y="378.1">V1N</text>
<text x="249" y="388.1">CLK</text>
<text x="439.5" y="388.1">S</text>
<text x="249" y="393.2">D</text>
<text x="260" y="393.2">Q</text>
<text x="260" y="395.7">Q</text>
<text x="276.9" y="393.2">RALATCH18</text>
<text x="438" y="392">T2F</text>
<text x="247.5" y="399.7">FDM</text>
<text x="249" y="408.4">CLK</text>
<text x="249" y="413.5">D</text>
<text x="260" y="413.5">Q</text>
<text x="276.9" y="413.5">RALATCH19</text>
<text x="247.5" y="420">FDM</text>
<text x="260" y="416">Q</text>
<text x="249" y="428.7">CLK</text>
<text x="194.4" y="433.8">PIN_SDPA8</text>
<text x="194.4" y="436.4">PIN_SDPA9</text>
<text x="249" y="433.8">DA</text>
<text x="249" y="436.4">DB</text>
<text x="258.6" y="433.8">QA</text>
<text x="258.6" y="436.4">QB</text>
<text x="276.9" y="433.8">PALATCH20</text>
<text x="276.9" y="436.4">PALATCH21</text>
<text x="193.2" y="438.9">PIN_SDPA10</text>
<text x="193.4" y="441.4">PIN_SDPA11</text>
<text x="249" y="438.9">DC</text>
<text x="249" y="441.4">DD</text>
<text x="258.5" y="438.9">QC</text>
<text x="258.5" y="441.4">QD</text>
<text x="276.9" y="438.9">PALATCH22</text>
<text x="276.9" y="441.4">PALATCH23</text>
<text x="247.5" y="445.4">FDS</text>
<text x="249" y="454.1">CLK</text>
<text x="249" y="459.2">DA</text>
<text x="249" y="461.8">DB</text>
<text x="258.6" y="459.2">QA</text>
<text x="258.6" y="461.8">QB</text>
<text x="276.9" y="459.2">PALATCH8</text>
<text x="276.9" y="461.8">PALATCH9</text>
<text x="249" y="464.3">DC</text>
<text x="249" y="466.8">DD</text>
<text x="258.5" y="464.3">QC</text>
<text x="258.5" y="466.8">QD</text>
<text x="276.9" y="464.3">PALATCH10</text>
<text x="276.9" y="466.8">PALATCH11</text>
<text x="247.5" y="470.8">FDS</text>
<text x="673.2" y="486.1">TITLE:</text>
<text x="736.7" y="486.1">DATE:</text>
<text x="736.7" y="496.2">PAGE:</text>
<text x="673.2" y="502.6">BY:</text>
<text x="680.8" y="502.6">Sean Gonsalves</text>
<text x="718.9" y="502.6">REV:</text>
<text x="726.5" y="502.6">A</text>
</g>
<g font-size="1.8">
<text x="221" y="47.2">6.825</text>
<text x="235.3" y="50">.450</text>
<text x="268" y="48.4">0.25</text>
<text x="400.1" y="48.4">0.25</text>
<text x="364.5" y="59.9">1.206</text>
<text x="364.5" y="63.6">1.350</text>
<text x="450.9" y="63.6">1.563 max</text>
<text x="323.9" y="71.3">1.650</text>
<text x="450.9" y="94.1">1.563 max</text>
<text x="217.5" y="105.8">.175</text>
<text x="535" y="108.4">.175</text>
<text x="360.7" y="120.8">6.825</text>
<text x="375" y="123.6">.450</text>
<text x="395.3" y="123.6">.175</text>
<text x="217.5" y="128.7">.175</text>
<text x="535" y="138.9">.363</text>
<text x="255.3" y="144.9">1.894</text>
<text x="535" y="154.1">.363</text>
<text x="443.3" y="167.8">1.025 max</text>
<text x="255.3" y="170.4">1.894</text>
<text x="535" y="169.3">.363</text>
<text x="535" y="184.6">.363</text>
<text x="255.3" y="195.8">1.894</text>
<text x="443.3" y="203.4">1.025 max</text>
<text x="535" y="199.8">.363</text>
<text x="535" y="215.1">.363</text>
<text x="255.3" y="221.2">1.894</text>
<text x="535" y="230.3">.363</text>
<text x="443.3" y="238.9">1.025 max</text>
<text x="535" y="245.5">.363</text>
<text x="255.3" y="246.6">1.894</text>
<text x="443.3" y="264.3">1.025 max</text>
<text x="255.3" y="272">1.894</text>
<text x="255.3" y="297.4">1.894</text>
<text x="443.3" y="299.9">1.025 max</text>
<text x="255.3" y="322.8">1.894</text>
<text x="504.5" y="326.8">.175</text>
<text x="562.7" y="338">1.025 max</text>
<text x="443.3" y="343.1">1.025 max</text>
<text x="504.5" y="342.1">.175</text>
<text x="255.3" y="352">1.094</text>
<text x="255.3" y="355.8">1.350</text>
<text x="504.5" y="357.3">.175</text>
<text x="255.3" y="372.3">1.094</text>
<text x="255.3" y="376.1">1.350</text>
<text x="443.3" y="376.1">1.025 max</text>
<text x="504.5" y="372.5">.175</text>
<text x="255.3" y="392.6">1.094</text>
<text x="255.3" y="396.4">1.350</text>
<text x="255.3" y="412.9">1.094</text>
<text x="255.3" y="416.7">1.350</text>
<text x="255.3" y="429.4">1.894</text>
<text x="255.3" y="454.8">1.894</text>
</g>
</svg>
